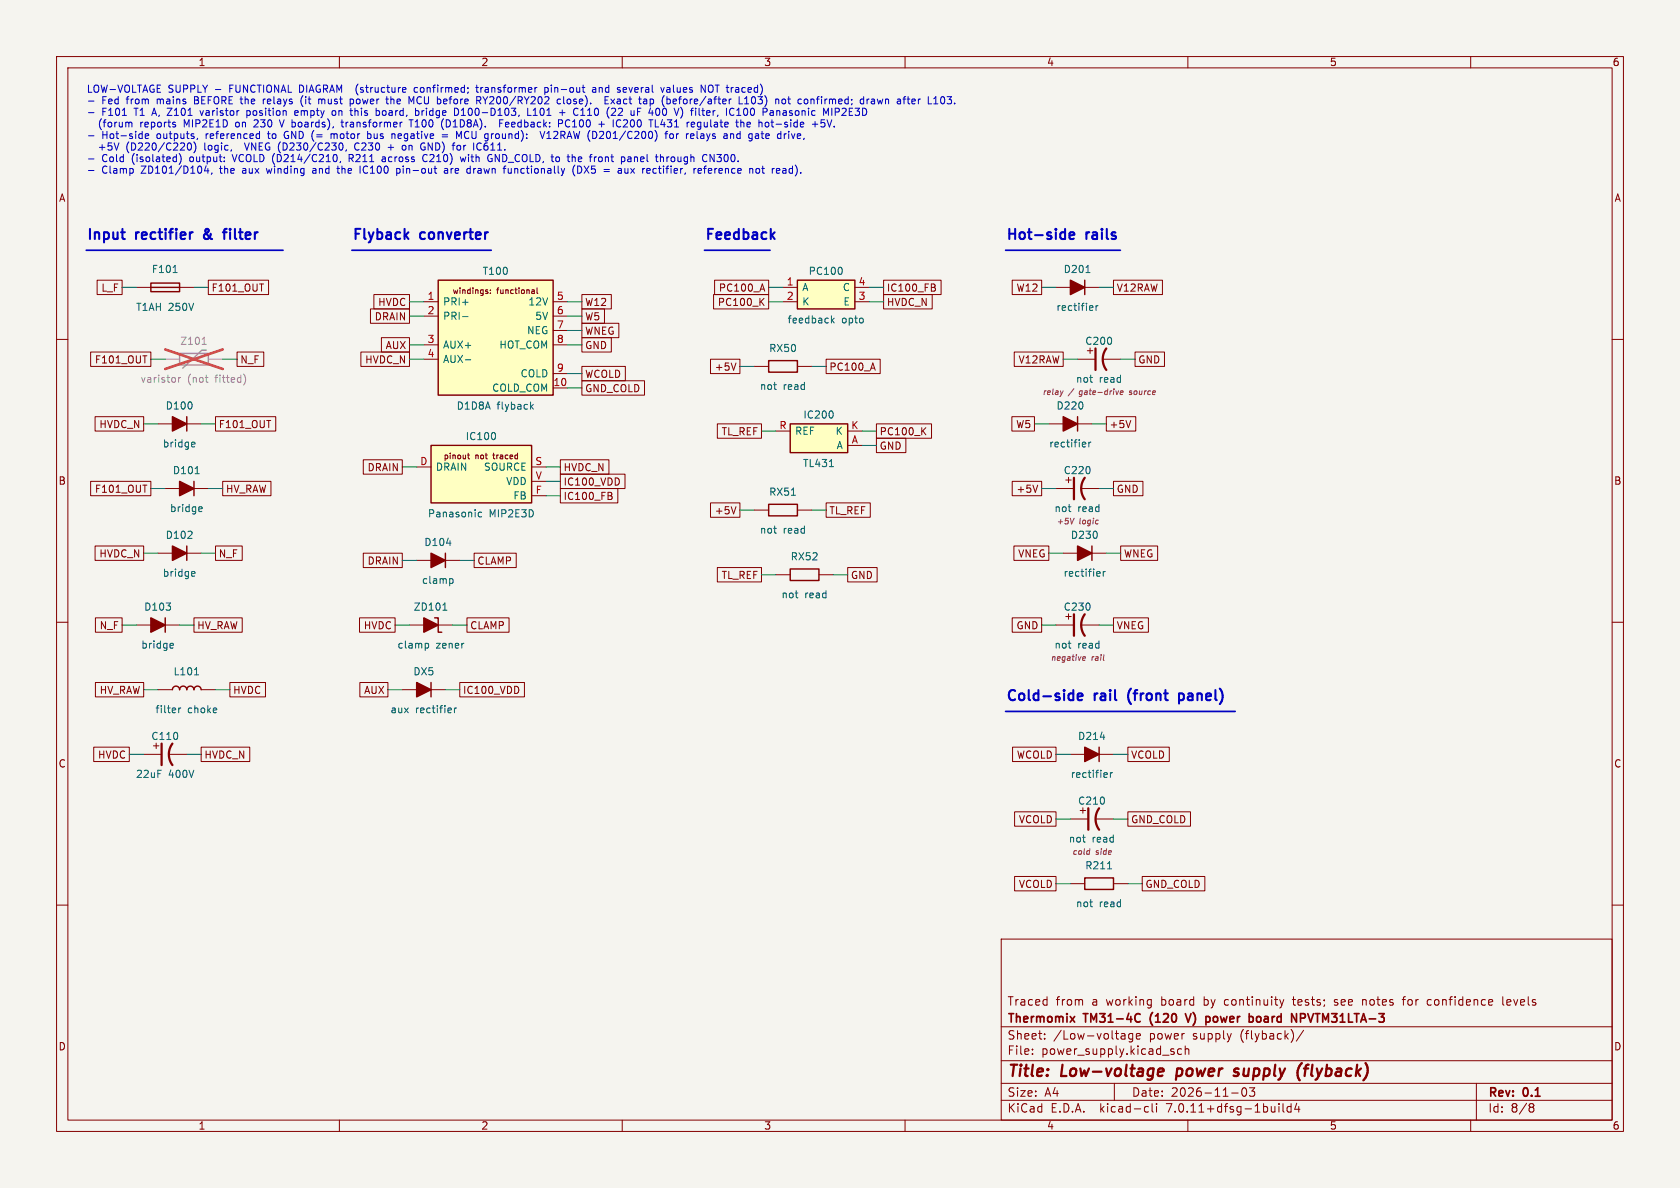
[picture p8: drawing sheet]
<svg xmlns="http://www.w3.org/2000/svg" width="297mm" height="210mm" viewBox="0 0 297 210" stroke-linecap="round" stroke-linejoin="round" font-family="sans-serif">
<path d="M0 0h297v210h-297z" fill="#f5f4ef" stroke="#f5f4ef" stroke-width=".18"/>
<g fill="none" stroke="#840000" stroke-width=".18">
<path d="M10 10h277v190h-277zM12 12h273v186h-273zM60 10v2M110 10v2M160 10v2M210 10v2M260 10v2M10 60h2M17.2 49.5h4.4v2.6h-4.4zM24.1 50.8h2.6M31.7 50.8h2.6M36.8 49.5h10.7v2.6h-10.7z"/>
<path d="M65.5 54.6h6.9v2.6h-6.9zM66.1 52.1h6.3v2.5h-6.3zM67.4 59.7h5v2.5h-5zM74.9 53.3h2.6M74.9 55.9h2.6M86 51.6h.2l.1 .2-.4 .1M86 51.2l.2 .1M86.7 51.8v.1M86.7 51.3v.1M94.1 51.2l.3 .1 .1 .6M94.5 51.8l-.4 .1M94.5 51.5h-.4"/>
<path d="M94.9 50.9v.9l.2 .1M97.8 53.3h2.5M97.8 55.9h2.5M97.8 58.4h2.5M102.9 54.6h4v2.6h-4zM102.9 52.1h5.2v2.5h-5.2zM102.9 57.1h6.5v2.6h-6.5zM102.9 59.7h5.2v2.5h-5.2zM126.1 52.1h9.8v2.5h-9.8zM126.3 49.5h9.6v2.6h-9.6zM134.5 53.3l.6 .7M134.8 50.2l.4 1.3"/>
<path d="M135.1 52.7l-.8 .8M138.4 50.8h2.6M138.4 53.3h2.6M151.1 50.8h2.6M151.1 53.3h2.6M156.2 52.1h8.6v2.5h-8.6zM156.2 49.5h10.2v2.6h-10.2zM165.1 50.8l.3 .2-.1 .3-.2 .2M165.2 50.3l.1 .1-.1 .3M178.9 49.5h5.2v2.6h-5.2zM186.7 50.8h2.5M191.8 50.8h2.5"/>
<path d="M196.8 49.5h8.7v2.6h-8.7zM285 60h2M16 62.2h10.7v2.6h-10.7zM16.8 73.7h8.6v2.5h-8.6zM27.9 74.9h2.6M33 74.9h2.6M38.1 73.7h10.6v2.5h-10.6zM41.9 62.2h4.7v2.6h-4.7zM63.8 62.2h8.6v2.6h-8.6zM74.9 63.5h2.6M74.9 61h2.6M97.8 68.6h2.5"/>
<path d="M97.8 61h2.5M97.8 66h2.5M102.9 64.8h7.7v2.5h-7.7zM102.9 67.3h11v2.6h-11zM125.6 63.5h5.2v2.5h-5.2zM126.8 74.9h7.8v2.6h-7.8zM130.1 64.2l-.4 1.2M133.3 64.8h2.6M137.2 76.2h2.5M141 64.8h2.5M146 63.5h9.6v2.5h-9.6zM149.9 78.7h2.5"/>
<path d="M149.9 76.2h2.5M154.3 64.2l.4 1.2M154.9 74.9h9.8v2.6h-9.8zM154.9 77.5h5.2v2.5h-5.2zM163.1 76.1l.6 .8M163.7 75.6l-.7 .7M178.9 73.7h4v2.5h-4zM179.3 62.2h8.7v2.6h-8.7zM185.4 74.9h2.6M190.5 63.5h3.2M190.5 74.9h2.5M194.9 63.5h3.2"/>
<path d="M195.6 73.7h5.2v2.5h-5.2zM199.9 74.3l-.4 1.3M200.7 62.2h5.2v2.6h-5.2zM16 85.1h10.7v2.5h-10.7zM16.8 96.5h8.6v2.6h-8.6zM27.9 97.8h2.6M29.2 86.4h2.5M33 97.8h2.6M34.3 86.4h2.5M38.1 96.5h4.7v2.6h-4.7zM39.4 85.1h8.5v2.5h-8.5zM64.2 81.3h6.9v2.5h-6.9z"/>
<path d="M64.2 97.8h6.9v2.5h-6.9zM73.7 99.1h2.5M73.7 82.6h2.5M78.7 99.1h2.6M82.6 80.4h.4M82.8 80.1v.9l.2 .1M83.8 97.8h7.5v2.5h-7.5zM94 82.6h2.5M94 87.6h2.5M94 85.1h2.5M99.1 81.3h8.6v2.5h-8.6zM99.1 83.8h11.4v2.6h-11.4z"/>
<path d="M99.1 86.4h10.1v2.5h-10.1zM107.9 87.6l.3 .3v.3l-.2 .1M108 87.1l.2 .2-.2 .3M125.6 88.9h5.2v2.5h-5.2zM130.1 89.6l-.4 1.2M133.3 90.2h2.6M141 90.2h2.5M146 88.9h7.9v2.5h-7.9zM178.9 85.1h5.2v2.5h-5.2zM179.2 96.5h6.2v2.6h-6.2zM183.5 85.8l-.5 1.2M186.7 86.4h3.2"/>
<path d="M188 97.8h2.5M191.1 86.4h3.2M193 97.8h2.6M196.8 85.1h5.3v2.5h-5.3zM198.1 96.5h6.6v2.6h-6.6zM10 110h2M16.9 109.2h4.7v2.6h-4.7zM24.1 110.5h2.6M29.2 110.5h2.5M34.3 109.2h8.5v2.6h-8.5zM63.6 109.2h6.2v2.6h-6.2zM72.4 110.5h2.5"/>
<path d="M77.5 110.5h2.5M82.5 109.2h7.5v2.6h-7.5zM126.8 100.3h7.8v2.6h-7.8zM137.2 101.6h2.5M144.8 101.6h2.5M149.9 100.3h5.2v2.6h-5.2zM178.9 109.2h5.2v2.6h-5.2zM186.7 110.5h3.2M191.1 110.5h3.2M196.8 109.2h6.2v2.6h-6.2zM285 110h2M16.6 132.1h6.3v2.5h-6.3z"/>
<path d="M16.9 120.6h8.5v2.6h-8.5zM25.4 133.4h3.2M27.9 121.9h2.6M29.8 133.4h3.2M35.6 132.1h8.6v2.5h-8.6zM35.6 121.9h2.5M40.6 120.6h6.3v2.6h-6.3zM63.6 120.6h5v2.6h-5zM71.1 121.9h2.6M76.2 121.9h2.5M81.3 120.6h11.4v2.6h-11.4zM179 132.1h7.7v2.5h-7.7z"/>
<path d="M189.2 133.4h2.6M194.3 133.4h2.5M199.4 132.1h7.3v2.5h-7.3zM10 160h2M179.4 154.9h7.3v2.6h-7.3zM179.4 143.5h7.3v2.6h-7.3zM189.2 156.2h2.6M189.2 144.8h3.2M193.7 144.8h3.1M196.8 156.2h2.6M199.4 143.5h11.1v2.6h-11.1zM201.9 154.9h11.1v2.6h-11.1z"/>
<path d="M285 160h2M177 166h108v32h-108zM226.2 176.7l.4 1M226.6 177.7l-.1 .4M227 176.7l-.4 1M228.5 176.7h.5M235.9 177.6l.4 .1M236.1 176.7l-.2 .2 .2 .3M240.9 176.7v1M241.3 176.7l-.4 .1M247.9 176.7h.6M248.5 176.2l-.4 .2v1.3"/>
<path d="M252.3 177.4l.3 .3 .4-.1M253 176.8l-.4-.1-.3 .3M265.7 176.2v1.3l.2 .2M266.6 176.7l-.2 .2v.6l.2 .2M267.1 177.1l-.7 .1M60 198v2M110 198v2M160 198v2M177 194.5h108M177 191.5h108M177 187.5h108M177 181.5h108"/>
<path d="M182.5 186.3v.1M182.5 185.5v.1M184.7 183.6v.1M184.7 182.8v.1M197 191.5v3M198.7 182.7l.2 .2v.8M198.9 183.6l-.5 .1M198.9 183.1h-.5M200.2 182.8l-.4-.1-.3 .3v.4l.2 .2h.5M200.2 182.7v1.2l-.2 .3-.4-.1M200.9 183.2l.7-.1-.1-.3-.4-.1-.2 .2 .1 .7h.5M202.6 195.6l.4 .1"/>
<path d="M203 196.5l-.4 .1M203.7 195.1v1.3l.2 .2M204.5 195.1v.1M204.5 195.6v1M207.4 185.9l.2 .2-.2 .3M207.4 185.4l.1 .1M208.9 185.5l-.4-.1-.3 .3v.4l.1 .2h.6M209.5 185.5l.2-.1 .4 .1 .1 .9M209.5 184.9v1.5M210 198v2M217.7 193.2h1.2M219.7 192.4a.81 .81 0 0 0 .3 1.4l.2-.1 .2-.5-.2-.8"/>
<path d="M221.8 192.3l-.5 .6 .4 .1v.7l-.2 .1h-.4l-.2-.1M226.1 195.1v.1M226.1 195.6v1M226.8 195.1v1.3l.2 .2M228.2 195.7l-.4-.1-.3 .3v.4l.2 .2h.5M228.2 195.1v1.5M229.2 195l-.3 1.1h.9M229.6 195.6v1M230.5 182.1l-1.3 2M260 198v2M261 191.5v6.5M270.6 195.1h.3l.3 .3-.3 .3"/>
<path d="M270.6 195.7h.3M270.9 195.7l.2 .2 .1 .4-.3 .3h-.3"/>
</g>
<g fill="none" stroke="#840000" stroke-width=".4">
<path d="M193.7 61.6v3.8M195.6 61.6a3.2 3.2 0 0 0 0 3.8M189.9 84.5v3.8M191.8 84.5a3.2 3.2 0 0 0 0 3.8M189.9 108.6v3.8M191.8 108.6a3.2 3.2 0 0 0 0 3.8M28.6 131.5v3.7M30.5 131.5a3.2 3.2 0 0 0 0 3.7M192.4 142.9v3.8M194.3 142.9a3.2 3.2 0 0 0 0 3.8M204.9 189l.6-.1 .1 .1 .1 .4-1 .1M205.5 190.1l-.6 .1"/>
<path d="M208.1 188.9l-.2 2M218.3 189.4l.4 .1 .3 .3-.2 .3-.5 .1M219 189a.5 .5 0 0 0-.8 .2M230.2 187.9l-.1 .1M230.5 188.9h.8M231.2 188.2l-.4 .3-.2 1.7"/>
</g>
<path d="M189.2 179.7l.8 1M190 179.7l-.8 1M200.9 179.3l.4-.1 .3 .1M209.6 179.2l.5 1.5 .5-1.5M213.6 179.7l.3 .3v.4l-.3 .3M220.8 179.2v1.5M222.8 179.8l-.4-.1-.3 .3v.4l.2 .2h.5M229.9 180l.7-.1 .2-.2-.1-.4-.2-.1h-.6v1.5M201.6 180.5l-.3 .2-.4-.1" fill="none" stroke="#840000" stroke-width=".3"/>
<path d="M187.9 69.1l-.3 .7M197.8 69.1l-.4 .7M198.1 69.4l.4-.1v-.2h-.3l-.1 .1v.5h.3M199.6 69.7l.1 .1M189.9 91.6l-.5 1M191.4 116.7h.4M191.4 116.2l.2-.1 .3 .1-.5 .2M192.7 150l-.2 1" fill="none" stroke="#840084" stroke-width=".18"/>
<g fill="none" stroke="#840000" stroke-width=".25">
<path d="M26.7 50h5v1.6h-5zM26.7 50.8h5M77.5 49.5h20.3v20.4h-20.3zM141 49.5h10.1v5.1h-10.1zM191.8 49.5v2.6M33 73.7v2.5M76.2 78.7h17.8v10.2h-17.8zM135.9 63.7h5.1v2.1h-5.1zM139.7 74.9h10.2v5.1h-10.2zM190.5 73.7v2.5M33 96.5v2.6M34.3 85.1v2.5"/>
<path d="M78.7 97.8v2.5M135.9 89.1h5.1v2.1h-5.1zM193 96.5v2.6M29.2 109.2v2.6M76.8 109.2h.7v2.6h.6M139.7 100.6h5.1v2h-5.1zM30.5 121.9a.64 .64 0 0 1 .6-.6 .64 .64 0 0 1 .6 .6 .64 .64 0 0 1 .7-.6 .64 .64 0 0 1 .6 .6 .64 .64 0 0 1 .7-.6 .64 .64 0 0 1 .6 .6 .64 .64 0 0 1 .6-.6 .64 .64 0 0 1 .7 .6M76.2 120.7v2.5M194.3 132.1v2.5M191.8 155.2h5v2h-5z"/>
</g>
<g fill="none" stroke="#006464" stroke-width=".18">
<path d="M30.6 48.2h.7M81.8 56h.9M147 55.8v1.3M147.1 56.6l.4 .5M147.5 56.2l-.5 .5M148.8 47.4l.1 .3-.1 .7M192 48.2h.7M193 54l.2 .3-.6 .2M193.2 54.8l-.2 .1M193.8 54v.9M194.1 54l-.3 .3M34 78.2h.4l.1 .3-.6 .1"/>
<path d="M34.4 78.9l-.4 .1M82.3 63.6h.9M87.5 76.6l.1 .3-.1 .7M93.9 71.8l.4 .5M94.3 71.5l-.5 .5M147.2 72.8l.1 .3-.1 .7M191.8 78.2l.2 .3-.7 .1M191.9 78.9l-.1 .1M192.5 78.2v.8M192.9 78.2l-.4 .2M34.5 83.7h.7M35.3 89.6l.4 .1v.2l-.6 .1"/>
<path d="M35.7 90.4h-.4M79 96h.7M85.2 90.6l-.4-.1-.3 .3 .2 .5h.5M139.9 87.5h.7M146.6 82.5h.8M30.2 113.7l.4 .1 .1 .2-.6 .1M30.6 114.5l-.4 .1M34 101l.4 .1 .1 .2-.6 .1M34.4 119.3h.7M34.4 101.8l-.4 .1M75.3 113.7h.2l.3 .3-.1 .4-.4 .2M78.3 107.9h.7"/>
<path d="M78.5 106.8l.1-.2v1.3M79.6 102.3h.3l.2 .2-.1 .5-.4 .1M194.3 101l.2 .3-.6 .1M194.4 101.8l-.1 .1M195 101v.9M195.4 101l-.4 .3M31.6 125.2v.8M32 125.2l-.4 .2M80.3 125.2v.8M80.7 125.2l-.4 .2M194.5 130.3h.8M195.6 136.6l.2 .3-.6 .1"/>
<path d="M195.7 137.4h-.1M196.3 136.6v.8M196.7 136.6l-.4 .2M195.8 153.6h.7"/>
</g>
<path d="M31.7 62.5h5.1v2h-5.1zM36.5 61.9h-.8l-3.4 3.2" fill="none" stroke="#9c9b98" stroke-width=".25"/>
<path d="M29.2 63.5h2.5M36.8 63.5h2.6" fill="none" stroke="#9c9b98" stroke-width=".18"/>
<path d="M36 59.8l.1-.2v1.3M31.6 66.7v.9M31.9 66.7l-.3 .3M35.7 60.9h.8M36.3 66.7h.5M36.6 67.6h.2M43.1 66.1a1.46 1.46 0 0 1 0 2" fill="none" stroke="#939391" stroke-width=".18"/>
<path d="M29.2 61.8l10.2 3.4M39.4 61.8l-10.2 3.4" fill="none" stroke="#eb3a3d" stroke-width=".46"/>
<g fill="#ffffc2" stroke="#ffffc2" stroke-width=".18">
<path d="M77.5 49.5h20.3v20.4h-20.3z"/>
<path d="M76.2 78.7h17.8v10.2h-17.8z"/>
<path d="M139.7 74.9h10.2v5.1h-10.2z"/>
<path d="M141 49.5h10.1v5.1h-10.1z"/>
</g>
<g fill="#840000" stroke="#840000" stroke-width=".25">
<path d="M190.5 96.5l2.5 1.3-2.5 1.3z"/>
<path d="M73.7 120.7l2.5 1.2-2.5 1.3z"/>
<path d="M74.9 109.2l2.6 1.3-2.6 1.3z"/>
<path d="M76.2 97.8l2.5 1.3-2.5 1.2z"/>
<path d="M188 73.7l2.5 1.2-2.5 1.3z"/>
<path d="M189.2 49.5l2.6 1.3-2.6 1.3z"/>
<path d="M30.5 73.7l2.5 1.2-2.5 1.3z"/>
<path d="M26.7 109.2l2.5 1.3-2.5 1.3z"/>
<path d="M191.8 132.1l2.5 1.3-2.5 1.2z"/>
<path d="M31.7 85.1l2.6 1.3-2.6 1.2z"/>
<path d="M30.5 96.5l2.5 1.3-2.5 1.3z"/>
</g>
<g fill="none" stroke="#0000c2" stroke-width=".36">
<path d="M15.9 40.5v1.8M21.6 40.5v1.5M28.2 40.5v1.5M29.3 40.5v.1M30.6 40.5h-.4l-.1 .2M31.2 40.5v.1M36.1 41.5v.6M36.3 40.7l.3-.2 .3 .2M39.4 41.1h.7M40.1 40.5h-.4l-.1 .2v1.6M40.7 40.5v.1M41.5 40.5v1.5"/>
<path d="M42.5 40.5v1.5M63.7 40.5h-.8v1.8M64.4 40.5v1.5M66.7 40.5v1.8M71.5 40.5v1.8M83.2 40.5v1.5M126.1 40.5h-.9v1.8M130.6 40.5v1.8M131.5 40.5v1.8M136.3 40.5v1.8M178.4 40.5v1.8M179.5 40.5v1.8"/>
<path d="M181.9 40.5v1.5M186.7 40.5v.1M188.3 40.5v1.8M189.1 41.7l.8-.2-.1-.4h-.5l-.2 .2v.9h.7M194.8 40.5v.1M195.7 40.5v1.5M179.5 122.1a.62 .62 0 0 0-1 .1M181.9 122v1.5M183.6 122v1.8M188.1 122v.1M189.7 122v1.8M190.5 123.2l.9-.2-.1-.3-.5-.1-.3 .2 .1 .9h.7"/>
<path d="M196.3 122v.1M197.1 122v1.5M199.9 121.7l-.3 .5M201.1 122l-.4 .1-.1 .1M206 122v1.5M208.4 122.7l.5-.1 .4 .3M208.4 122.6v1.8M209.3 123.4l-.4 .4-.5-.1M214.9 122v1.5M215.6 121.7l.4 .5"/>
</g>
<g fill="none" stroke="#0000c2" stroke-width=".18">
<path d="M15.6 17.9h1M15.6 19.9h1M35.4 19.6l.3 .8M38.1 15.8h.9M43.6 19.6v1.2M44 19.6h-.4M46.5 17.5v.9M46.9 17.5l-.4 .3M52.1 19.7l.1 .6h.5M52.5 19.6h.2M52.7 19.9l-.6 .1M53.3 17.3a1.48 1.48 0 0 0 .3 1.5"/>
<path d="M56.3 17.6l.4-.1 .2 .2M56.3 17.5v.9M56.9 17.7v.7M57.1 17.5l-.2 .2M58.8 19.7l.1-.1 .4 .1 .1 .5-.2 .1-.3 .1-.1-.1zM61.9 17.6l.4-.1 .2 .3-.1 .5h-.5M62 19.1v1.1M62.8 19.1v1.3M62.9 19.6l-.1 .1M63.3 14.9a1.46 1.46 0 0 0 0 1.9M67 19.7v.6l-.4 .1M67.7 19.7v.6"/>
<path d="M68.4 17.1v1.1M69.1 17.1v1.3M72.7 18l.5-.9v1.3M73.6 19.6h.2l.3 .2-.1 .5-.4 .1M73.8 15.5h-.3l-.3 .2 .1 .6h.5M74.6 19.6v.8M74.8 19.6l-.2 .2M81 19.3l.1 .4-.1 .4-.3 .3M81.8 19.3l-.2 .2M84.1 15.5h.5M84.3 15v1.1l.3 .2M84.6 17.8l.4 .6"/>
<path d="M84.9 17.1v.1M85 17.3l-.1 .4M85.4 17.1l.4 .7M85.8 17.8v.6M86.2 17.1l-.4 .7M93.3 19.1v1.3h.6M94.5 19.3l-.2 .2M94.6 19.1v1.3M96.3 15.5h.4l.2 .2-.1 .6h-.5M96.3 15.5v1.2M98.6 17.6v.6l.1 .2 .4-.1M98.9 19.9h1"/>
<path d="M99.6 17.1v1.1l.2 .2M100.3 17.6l-.1 .5 .3 .3M103 19.1v1.3M104.8 15.5h.5v.8M105.3 15.8h-.4l-.2 .2 .2 .3h.4M107 17.1v1.3h.6M107 17.7h.4M108 17.5l.7 .9M108.7 17.5l-.7 .9M109.4 19.2l-.1 .1M109.5 17.5l-.4 .1M109.6 17.9h-.3l-.2 .2v.2l.5 .1"/>
<path d="M110 19.7l-.7 .7h.7M110.6 15.5h-.3l-.1 .1v.7h.4M110.8 15.8l-.6 .1M114.9 17.6l.4-.1 .2 .3M114.9 17.5v1.3M115.5 18.1l-.2 .3-.4-.1M117.4 16.9v.1M117.4 15.5l-.3 .8M117.9 15.5h.5M118.5 15.8h-.5l-.2 .2 .2 .3h.5M119.1 17.6l.3-.1 .2 .3-.6 .1M119.1 18.3h.4"/>
<path d="M124 15l.7 1.3v-1.3M125.5 19.9l-.6 .1M125.8 15a.43 .43 0 0 0-.6 .5v.4a.43 .43 0 0 0 .6 .4M130.5 19.3l.1-.2v1.3M130.7 17.1v1.3h.6M131.6 18.4h.8M131.9 19.1a.68 .68 0 0 0-.5 .7 .68 .68 0 0 0 .5 .6M132 17.1v1.3M132.8 17.6l.1 .5 .2 .3 .3-.2 .2-.6M137.9 19.7v.7M138.6 19.9l-.2 .2 .2 .3M139.3 17.5h.4"/>
<path d="M139.4 17.1v1.1l.3 .2M143.7 17.5l.2 .2v.7M144.3 17.5h.5M148.4 19.6l-.3 .2h-.4M149.5 19.7l-.7 .7h.8M154.1 17.6h.5v.8M154.6 17.8l-.4 .1-.2 .2 .2 .3 .4-.1M155.1 17.5l.2 .9 .3-.6 .2 .6M161.4 17.5l.4 .1v.2l-.6 .1M161.8 18.3l-.4 .1M162.4 17.5v.9M162.4 17.6v.2"/>
<path d="M167.4 18.2l.2 .2 .5-.1M167.4 17.1h.8l-.4 .5h.3M15.6 24h1M15.6 28.1h1M15.6 30.1h1M21.6 20.4h.8M23.1 21.6l.2 .2v.6M25.1 23.2v1.3M25.1 24.4l-.1 .1M25.7 23.8v.6h.5M26.3 23.8v.1l-.6 .2M31.2 27.3v1.3"/>
<path d="M31.2 28.5l-.1 .1M32 27.7v.8l-.3 .6M33.8 25.7l-.1 .7-.2 .1-.3-.1M34.5 25.4a1.48 1.48 0 0 1-.2 1.6M34.9 24.4l-.1 .3M36.4 29.3l-.3 .9h.8M36.7 29.8v.8M37.5 30.6l-.1 .2M39.7 28.5v.1M41 27.3l.5 1.3M41.8 21.7l-.2 .1 .2 .6M43.2 25.3l.4 1.2"/>
<path d="M43.6 20.3l.4 .1M45.5 23.6l.4 .1M45.6 21.7l-.7 .7h.7M45.9 24.4l-.4 .1M45.9 23.2v1.3M47.1 29.8l.2 .8M49.4 21.2l.4 1.2 .4-1.2M50.2 23.8l.3 .6M55.7 30.1h-.3l-.1 .2v.3h.4M58.5 23.6v.9M59.5 29.8h.5M59.6 27.8l-.1 .7-.3 .1"/>
<path d="M59.7 29.4v1l.3 .2M60.2 28.5l-.1 .3M60.3 21.6h.5M60.5 21.2v1.1l.3 .1M61.2 21.6v.8M61.2 26.5l-.1 .2M61.3 21.7l-.1 .1M61.7 28h.5M62 28l.5 .6M62.2 27.3h-.5v1.3M62.8 25.4a.59 .59 0 0 0-.1 .8 .59 .59 0 0 0 .8 .2M64.3 29.5l-.1 .6 .2 .5"/>
<path d="M65 23.7l.4-.1 .2 .3-.1 .5h-.5M65 23.2v1.3M67.6 27.8h.5M68.1 28l-.4 .1-.2 .2 .2 .3 .4-.1M68.6 26.1h1M69.1 25.6v.9M69.5 23.6l.3 .2v.7M70.1 29.8h.4l.2 .2-.1 .6h-.5M71.7 25.8l.1 .5-.3 .2M72.7 21.2v1.2M73.4 22.4h.7M73.6 21.4l-.1 .1"/>
<path d="M74.8 27.5a.59 .59 0 0 0-.1 .8 .59 .59 0 0 0 .8 .2M75.2 27.3l.3 .1M75.7 26.5v-1.2l.7 1.2M78.2 23.8h.9M78.2 24.2h.9M78.9 21.2v1.2l.6-.1M79.1 30.1h-.4l-.2 .2 .2 .3h.4M79.1 30v.6M80.7 24.5v-1.3l.4 .9 .5-.9v1.3M81.2 25.7l.2 .2v.4l-.2 .2M81.4 27.7l.2 .9 .3-.6 .2 .6 .2-.9M81.6 20.4h.7"/>
<path d="M83.1 29.4v1.2M83.7 29.8v.8M84 29.8l-.3 .2M85.1 26.4l-.3 .1M86.8 28h.2v.5l-.2 .1-.3-.1M88.3 21.8h.5M88.3 21.2v1.2M89.4 21.7v.7h.5M89.8 29.8l.1 .8h.3l.2-.1M89.9 21.7l.1 .2-.6 .1M90.4 29.8v.8M94.3 20.4h.7"/>
<path d="M95.5 23.2l.4 1.3 .4-1.3M96.7 24.5h.7M96.9 23.4l-.2 .2M97 23.2v1.3M99.5 21.4l-.1 .3-.2 .1M100.7 21.3a.6 .6 0 0 0-.8 .4 .6 .6 0 0 0 .6 .7l.2-.1M101.3 29.7v.9l.3 .5M101.3 27.7l.4 .2v.7M101.6 29.2l-.2 .3M102.1 29.4v1.2a.66 .66 0 0 0 .7-.3 .66 .66 0 0 0-.1-.8M102.7 20.4h.7M106.1 27.7l-.3 .3v.3l.3 .3"/>
<path d="M108.4 21.2v1.2M109.7 21.2h-.3l-.3 .2M110.9 21.7l-.7 .7h.8M111 30.5l-.4 .1M111 29.8v.8M111 27.8h.5l.1 .8M111.6 28l-.5 .1-.1 .2 .1 .3 .5-.1M115.5 29.9v.6l.2 .1h.3M117.1 21.1l-.3 .9h.8M117.1 27.7l.2 .2v.7M117.2 20.3l.3 .1M117.5 23.6h.5"/>
<path d="M117.7 23.4v1.1M117.9 27.7v.9M118.1 27.7l-.2 .3M118.5 23.8l.1-.2 .4 .2 .1 .4-.2 .2-.3 .1-.1-.1zM119.6 23.6v.9M120 23.6l-.4 .3M123.2 24.3l.2 .2M123.3 21.7v.6l.2 .1h.4M123.4 30l.1 .6h.5M123.9 21.6v1l-.2 .3-.4-.1M124 30v.1l-.6 .1M124 23.6l-.1 .1"/>
<path d="M124 24l-.2 .2 .2 .3M124.6 29.5v1.1M125 20.3l.3 .1M125.3 29.8v.8M125.8 30.1l-.6 .1M126.3 27.3v1.3l-.8-1.3v1.3M129.7 23.8v.7M130.2 20.4h.8M130.3 23.8v.6l.4 .1M132.1 22l.6-.1-.1-.2-.4-.1-.1 .2v.6h.5M133.8 29.8h.3l.2 .2-.1 .6h-.4M134.5 23.6h.5"/>
<path d="M134.7 29.8h.4M134.7 24.3l.3 .2M134.8 29.4v1l.3 .2M136.3 21.6h.5M136.7 22.4h.1M137.2 22h1M138.8 29.8l.2 .2v.6M139 30.6h-.2M139 30.1h-.2M139.6 29.9v.6M139.9 23.6l.3 .9 .3-.9M145.2 21.2l-.1 .6 .2-.1h.4l.1 .5-.2 .2-.5-.1"/>
<path d="M146.2 21.2l.4 1.2 .5-1.2"/>
</g>
<path d="M15.2 44.2h34.8M62.2 44.2h24.6M124.5 44.2h11.6M177.8 44.2h20.3M177.8 125.8h40.6" fill="none" stroke="#0000c2" stroke-width=".3"/>
<g fill="none" stroke="#009600" stroke-width=".18">
<path d="M21.6 50.8h2.5M34.3 50.8h2.5M72.4 53.3h2.5M72.4 55.9h2.5M100.3 58.4h2.6M100.3 53.3h2.6M100.3 55.9h2.6M135.9 50.8h2.5M135.9 53.3h2.5M153.7 50.8h2.5M153.7 53.3h2.5M184.1 50.8h2.6"/>
<path d="M194.3 50.8h2.5M25.4 74.9h2.5M26.7 63.5h2.5M35.6 74.9h2.5M39.4 63.5h2.5M72.4 61h2.5M72.4 63.5h2.5M100.3 61h2.6M100.3 66h2.6M100.3 68.6h2.6M130.8 64.8h2.5M134.6 76.2h2.6"/>
<path d="M143.5 64.8h2.5M152.4 76.2h2.5M152.4 78.7h2.5M182.9 74.9h2.5M188 63.5h2.5M193 74.9h2.6M198.1 63.5h2.6M25.4 97.8h2.5M26.7 86.4h2.5M35.6 97.8h2.5M36.8 86.4h2.6M71.1 99.1h2.6"/>
<path d="M71.1 82.6h2.6M81.3 99.1h2.5M96.5 82.6h2.6M96.5 87.6h2.6M96.5 85.1h2.6M130.8 90.2h2.5M143.5 90.2h2.5M184.1 86.4h2.6M185.4 97.8h2.6M194.3 86.4h2.5M195.6 97.8h2.5M21.6 110.5h2.5"/>
<path d="M31.7 110.5h2.6M69.8 110.5h2.6M80 110.5h2.5M134.6 101.6h2.6M147.3 101.6h2.6M184.1 110.5h2.6M194.3 110.5h2.5M22.9 133.4h2.5M25.4 121.9h2.5M33 133.4h2.6M38.1 121.9h2.5M68.6 121.9h2.5"/>
<path d="M78.7 121.9h2.6M186.7 133.4h2.5M196.8 133.4h2.6M186.7 156.2h2.5M186.7 144.8h2.5M196.8 144.8h2.6M199.4 156.2h2.5"/>
</g>
<g font-size="2.8" fill="#840000">
<text x="178" y="190.9">Title:</text>
<text x="187.7" y="190.9">Low-voltage</text>
<text x="208.8" y="190.9">power</text>
<text x="219.8" y="190.9">supply</text>
<text x="231.8" y="190.9">(flyback)</text>
</g>
<g font-size="2.5" fill="#0000c2">
<text x="15.2" y="43.3">Input</text>
<text x="24.1" y="43.3">rectifier</text>
<text x="36.8" y="43.3">&amp;</text>
<text x="41.1" y="43.3">filter</text>
<text x="62.2" y="43.3">Flyback</text>
<text x="74.4" y="43.3">converter</text>
<text x="124.5" y="43.3">Feedback</text>
<text x="177.8" y="43.3">Hot-side</text>
<text x="192.1" y="43.3">rails</text>
<text x="177.8" y="124.8">Cold-side</text>
<text x="193.6" y="124.8">rail</text>
<text x="200.2" y="124.8">(front</text>
<text x="209.9" y="124.8">panel)</text>
</g>
<g font-size="2.1" fill="#840000">
<text x="178" y="178">Traced</text>
<text x="186.7" y="178">from</text>
<text x="193.1" y="178">a</text>
<text x="195.8" y="178">working</text>
<text x="205.6" y="178">board</text>
<text x="213.2" y="178">by</text>
<text x="217" y="178">continuity</text>
<text x="229.3" y="178">tests;</text>
<text x="236.8" y="178">see</text>
<text x="241.8" y="178">notes</text>
<text x="249.2" y="178">for</text>
<text x="253.7" y="178">confidence</text>
<text x="267.1" y="178">levels</text>
<text x="178" y="184">Sheet:</text>
<text x="178" y="181.2">Thermomix</text>
<text x="186.2" y="184">/Low-voltage</text>
<text x="191.7" y="181.2">TM31-4C</text>
<text x="203.2" y="184">power</text>
<text x="204" y="181.2">(120</text>
<text x="211" y="181.2">V)</text>
<text x="211" y="184">supply</text>
<text x="215" y="181.2">power</text>
<text x="219.6" y="184">(flyback)/</text>
<text x="223.3" y="181.2">board</text>
<text x="231.4" y="181.2">NPVTM31LTA-3</text>
<text x="178" y="186.7">File:</text>
<text x="184.1" y="186.7">power_supply.kicad_sch</text>
<text x="178" y="196.9">KiCad</text>
<text x="178" y="194.1">Size:</text>
<text x="184.7" y="194.1">A4</text>
<text x="185.7" y="196.9">E.D.A.</text>
<text x="194.6" y="196.9">kicad-cli</text>
<text x="200" y="194.1">Date:</text>
<text x="206.5" y="196.9">7.0.11+dfsg-1build4</text>
<text x="207" y="194.1">2026-11-03</text>
<text x="263" y="194.3">Rev:</text>
<text x="263" y="196.9">Id:</text>
<text x="267.1" y="196.9">8/8</text>
<text x="269.4" y="194.3">0.1</text>
</g>
<g font-size="1.8" fill="#840000">
<text x="35" y="11.9">1</text>
<text x="85" y="11.9">2</text>
<text x="135" y="11.9">3</text>
<text x="185" y="11.9">4</text>
<text x="235" y="11.9">5</text>
<text x="285" y="11.9">6</text>
<text x="10.3" y="35.9">A</text>
<text x="285.3" y="35.9">A</text>
<text x="17.8" y="51.8">L_F</text>
<text x="37.3" y="51.8">F101_OUT</text>
<text x="127" y="51.8">PC100_A</text>
<text x="156.7" y="51.8">IC100_FB</text>
<text x="179.6" y="51.8">W12</text>
<text x="197.3" y="51.8">V12RAW</text>
<text x="66.1" y="56.8">DRAIN</text>
<text x="66.8" y="54.3">HVDC</text>
<text x="103.3" y="56.8">W5</text>
<text x="103.3" y="54.3">W12</text>
<text x="103.3" y="59.4">WNEG</text>
<text x="126.8" y="54.3">PC100_K</text>
<text x="156.7" y="54.3">HVDC_N</text>
<text x="16.7" y="64.5">F101_OUT</text>
<text x="42.4" y="64.5">N_F</text>
<text x="64.5" y="64.5">HVDC_N</text>
<text x="68.1" y="61.9">AUX</text>
<text x="103.3" y="61.9">GND</text>
<text x="126.3" y="65.7">+5V</text>
<text x="146.5" y="65.7">PC100_A</text>
<text x="180" y="64.5">V12RAW</text>
<text x="191.8" y="62.8">+</text>
<text x="201.1" y="64.5">GND</text>
<text x="103.3" y="67">WCOLD</text>
<text x="103.3" y="69.5">GND_COLD</text>
<text x="17.5" y="75.9">HVDC_N</text>
<text x="38.6" y="75.9">F101_OUT</text>
<text x="127.5" y="77.2">TL_REF</text>
<text x="155.4" y="77.2">PC100_K</text>
<text x="179.5" y="75.9">W5</text>
<text x="196.1" y="75.9">+5V</text>
<text x="64.9" y="83.5">DRAIN</text>
<text x="99.5" y="83.5">HVDC_N</text>
<text x="155.4" y="79.7">GND</text>
<text x="10.3" y="85.9">B</text>
<text x="16.7" y="87.3">F101_OUT</text>
<text x="39.8" y="87.3">HV_RAW</text>
<text x="99.5" y="86">IC100_VDD</text>
<text x="99.5" y="88.6">IC100_FB</text>
<text x="179.6" y="87.3">+5V</text>
<text x="188" y="85.6">+</text>
<text x="197.3" y="87.3">GND</text>
<text x="285.3" y="85.9">B</text>
<text x="126.3" y="91.1">+5V</text>
<text x="146.5" y="91.1">TL_REF</text>
<text x="17.5" y="98.7">HVDC_N</text>
<text x="38.6" y="98.7">N_F</text>
<text x="64.9" y="100">DRAIN</text>
<text x="84.3" y="100">CLAMP</text>
<text x="179.9" y="98.7">VNEG</text>
<text x="198.6" y="98.7">WNEG</text>
<text x="127.5" y="102.6">TL_REF</text>
<text x="150.3" y="102.6">GND</text>
<text x="17.5" y="111.4">N_F</text>
<text x="34.8" y="111.4">HV_RAW</text>
<text x="64.2" y="111.4">HVDC</text>
<text x="83" y="111.4">CLAMP</text>
<text x="179.6" y="111.4">GND</text>
<text x="188" y="109.8">+</text>
<text x="197.3" y="111.4">VNEG</text>
<text x="17.5" y="122.9">HV_RAW</text>
<text x="41.1" y="122.9">HVDC</text>
<text x="64.3" y="122.9">AUX</text>
<text x="81.8" y="122.9">IC100_VDD</text>
<text x="10.3" y="135.9">C</text>
<text x="17.2" y="134.3">HVDC</text>
<text x="26.7" y="132.6">+</text>
<text x="36" y="134.3">HVDC_N</text>
<text x="179.7" y="134.3">WCOLD</text>
<text x="199.9" y="134.3">VCOLD</text>
<text x="285.3" y="135.9">C</text>
<text x="180" y="145.7">VCOLD</text>
<text x="190.5" y="144.1">+</text>
<text x="199.9" y="145.7">GND_COLD</text>
<text x="180" y="157.2">VCOLD</text>
<text x="202.4" y="157.2">GND_COLD</text>
<text x="10.3" y="185.9">D</text>
<text x="285.3" y="185.9">D</text>
<text x="35" y="199.9">1</text>
<text x="85" y="199.9">2</text>
<text x="135" y="199.9">3</text>
<text x="185" y="199.9">4</text>
<text x="235" y="199.9">5</text>
<text x="285" y="199.9">6</text>
</g>
<g font-size="1.8" fill="#0000c2">
<text x="15.2" y="16.7">LOW-VOLTAGE</text>
<text x="29.7" y="16.7">SUPPLY</text>
<text x="40.8" y="16.7">FUNCTIONAL</text>
<text x="53.4" y="16.7">DIAGRAM</text>
<text x="63.8" y="16.7">(structure</text>
<text x="74.3" y="16.7">confirmed;</text>
<text x="85.5" y="16.7">transformer</text>
<text x="97.7" y="16.7">pin-out</text>
<text x="106.4" y="16.7">and</text>
<text x="111" y="16.7">several</text>
<text x="119" y="16.7">values</text>
<text x="126.2" y="16.7">NOT traced)</text>
<text x="17.6" y="22.9">(forum</text>
<text x="18" y="18.8">Fed</text>
<text x="18" y="20.8">F101</text>
<text x="22.5" y="18.8">from</text>
<text x="23.9" y="20.8">T1</text>
<text x="25.1" y="22.9">reports</text>
<text x="27.2" y="20.8">A, Z101</text>
<text x="28" y="18.8">mains</text>
<text x="33" y="22.9">MIP2E1D</text>
<text x="34.8" y="18.8">BEFORE the</text>
<text x="36.1" y="20.8">varistor</text>
<text x="42.3" y="22.9">on</text>
<text x="44.5" y="20.8">position</text>
<text x="45.8" y="22.9">230</text>
<text x="47.4" y="18.8">relays</text>
<text x="50.6" y="22.9">V boards),</text>
<text x="53.2" y="20.8">empty</text>
<text x="54.2" y="18.8">(it</text>
<text x="57.6" y="18.8">must</text>
<text x="60" y="20.8">on</text>
<text x="61.9" y="22.9">transformer</text>
<text x="63.3" y="18.8">power</text>
<text x="63.5" y="20.8">this</text>
<text x="68.1" y="20.8">board,</text>
<text x="70" y="18.8">the</text>
<text x="74.1" y="22.9">T100</text>
<text x="74.1" y="18.8">MCU before</text>
<text x="75.3" y="20.8">bridge</text>
<text x="79.9" y="22.9">(D1D8A).</text>
<text x="82.4" y="20.8">D100-D103,</text>
<text x="86.5" y="18.8">RY200/RY202</text>
<text x="90.6" y="22.9">Feedback:</text>
<text x="95.5" y="20.8">L101</text>
<text x="101" y="18.8">close).</text>
<text x="101.2" y="22.9">PC100</text>
<text x="101.4" y="20.8">+</text>
<text x="104.1" y="20.8">C110</text>
<text x="108.5" y="22.9">+</text>
<text x="109.8" y="18.8">Exact</text>
<text x="110.2" y="20.8">(22</text>
<text x="111.3" y="22.9">IC200</text>
<text x="114.6" y="20.8">uF</text>
<text x="116.1" y="18.8">tap</text>
<text x="117.9" y="22.9">TL431</text>
<text x="118" y="20.8">400</text>
<text x="120.3" y="18.8">(before/after</text>
<text x="122.8" y="20.8">V)</text>
<text x="124.7" y="22.9">regulate</text>
<text x="125.9" y="20.8">filter,</text>
<text x="132.3" y="20.8">IC100</text>
<text x="133.7" y="22.9">the</text>
<text x="134.1" y="18.8">L103)</text>
<text x="137.8" y="22.9">hot-side</text>
<text x="139" y="20.8">Panasonic</text>
<text x="140.8" y="18.8">not</text>
<text x="145" y="18.8">confirmed;</text>
<text x="147.5" y="22.9">+5V.</text>
<text x="149.9" y="20.8">MIP2E3D</text>
<text x="156.2" y="18.8">drawn</text>
<text x="162.9" y="18.8">after</text>
<text x="168.6" y="18.8">L103.</text>
<text x="17.6" y="26.9">+5V</text>
<text x="18" y="24.9">Hot-side</text>
<text x="18" y="29">Cold</text>
<text x="22.6" y="26.9">(D220/C220)</text>
<text x="23.4" y="29">(isolated)</text>
<text x="27.8" y="24.9">outputs,</text>
<text x="33.8" y="29">output:</text>
<text x="36.6" y="26.9">logic,</text>
<text x="36.7" y="24.9">referenced</text>
<text x="41.6" y="29">VCOLD (D214/C210,</text>
<text x="44.2" y="26.9">VNEG (D230/C230,</text>
<text x="47.9" y="24.9">to</text>
<text x="50.9" y="24.9">GND (=</text>
<text x="59.5" y="24.9">motor</text>
<text x="62.5" y="29">R211</text>
<text x="64" y="26.9">C230</text>
<text x="66.2" y="24.9">bus</text>
<text x="68.6" y="29">across</text>
<text x="70" y="26.9">+</text>
<text x="70.7" y="24.9">negative</text>
<text x="72.8" y="26.9">on</text>
<text x="76" y="29">C210)</text>
<text x="76.3" y="26.9">GND)</text>
<text x="79.8" y="24.9">=</text>
<text x="82.1" y="26.9">for</text>
<text x="82.5" y="24.9">MCU ground):</text>
<text x="82.9" y="29">with</text>
<text x="86" y="26.9">IC611.</text>
<text x="87.9" y="29">GND_COLD, to</text>
<text x="98.1" y="24.9">V12RAW (D201/C200)</text>
<text x="102.5" y="29">the</text>
<text x="106.6" y="29">front</text>
<text x="112.3" y="29">panel</text>
<text x="118.7" y="29">through</text>
<text x="120.6" y="24.9">for</text>
<text x="124.4" y="24.9">relays</text>
<text x="127.1" y="29">CN300.</text>
<text x="131.3" y="24.9">and</text>
<text x="135.9" y="24.9">gate</text>
<text x="141.2" y="24.9">drive,</text>
<text x="18" y="31">Clamp</text>
<text x="25.1" y="31">ZD101/D104,</text>
<text x="39.2" y="31">the</text>
<text x="43.3" y="31">aux</text>
<text x="47.8" y="31">winding</text>
<text x="56.1" y="31">and</text>
<text x="60.7" y="31">the</text>
<text x="64.9" y="31">IC100</text>
<text x="71.6" y="31">pin-out</text>
<text x="80.2" y="31">are</text>
<text x="84.4" y="31">drawn</text>
<text x="91.2" y="31">functionally</text>
<text x="103.5" y="31">(DX5</text>
<text x="109.2" y="31">=</text>
<text x="112" y="31">aux</text>
<text x="116.5" y="31">rectifier,</text>
<text x="125.7" y="31">reference</text>
<text x="135.8" y="31">not</text>
<text x="140" y="31">read).</text>
</g>
<g font-size="1.8" fill="#006464">
<text x="26.7" y="48.5">F101</text>
<text x="85.2" y="48.8">T100</text>
<text x="141.7" y="51.7">A</text>
<text x="142.9" y="48.8">PC100</text>
<text x="148.9" y="51.7">C</text>
<text x="187.9" y="48.5">D201</text>
<text x="24" y="55.2">T1AH</text>
<text x="29.7" y="55.2">250V</text>
<text x="78.2" y="54.2">PRI+</text>
<text x="78.2" y="56.7">PRI-</text>
<text x="93.1" y="59.3">NEG</text>
<text x="93.3" y="54.2">12V</text>
<text x="94.5" y="56.7">5V</text>
<text x="139.1" y="57.4">feedback</text>
<text x="141.7" y="54.2">K</text>
<text x="148.8" y="57.4">opto</text>
<text x="149" y="54.2">E</text>
<text x="186.6" y="55.2">rectifier</text>
<text x="78.2" y="61.8">AUX+</text>
<text x="78.2" y="64.4">AUX-</text>
<text x="88.2" y="61.8">HOT_COM</text>
<text x="135.9" y="62.4">RX50</text>
<text x="191.8" y="61.2">C200</text>
<text x="86.9" y="69.4">COLD_COM</text>
<text x="91.9" y="66.9">COLD</text>
<text x="134.2" y="69.1">not</text>
<text x="138.4" y="69.1">read</text>
<text x="190.1" y="67.9">not</text>
<text x="194.3" y="67.9">read</text>
<text x="29.2" y="72.6">D100</text>
<text x="80.6" y="72.6">D1D8A</text>
<text x="87.9" y="72.6">flyback</text>
<text x="140.5" y="77.1">REF</text>
<text x="141.9" y="74.2">IC200</text>
<text x="147.6" y="77.1">K</text>
<text x="186.7" y="72.6">D220</text>
<text x="28.7" y="79.3">bridge</text>
<text x="77" y="83.4">DRAIN</text>
<text x="82.2" y="78">IC100</text>
<text x="85.5" y="83.4">SOURCE</text>
<text x="141.9" y="82.8">TL431</text>
<text x="147.8" y="79.6">A</text>
<text x="185.4" y="79.3">rectifier</text>
<text x="30.5" y="84">D101</text>
<text x="89.4" y="86">VDD</text>
<text x="90.7" y="88.5">FB</text>
<text x="135.9" y="87.8">RX51</text>
<text x="187.9" y="84">C220</text>
<text x="29.2" y="95.5">D102</text>
<text x="30" y="90.7">bridge</text>
<text x="75.6" y="91.7">Panasonic</text>
<text x="86.5" y="91.7">MIP2E3D</text>
<text x="134.2" y="94.5">not</text>
<text x="138.4" y="94.5">read</text>
<text x="186.3" y="90.7">not</text>
<text x="189.2" y="95.5">D230</text>
<text x="190.5" y="90.7">read</text>
<text x="74.9" y="96.7">D104</text>
<text x="139.7" y="99.3">RX52</text>
<text x="28.7" y="102.2">bridge</text>
<text x="74.5" y="103.4">clamp</text>
<text x="138.1" y="106">not</text>
<text x="142.3" y="106">read</text>
<text x="187.9" y="102.2">rectifier</text>
<text x="25.4" y="108.2">D103</text>
<text x="73" y="108.2">ZD101</text>
<text x="187.9" y="108.2">C230</text>
<text x="24.9" y="114.9">bridge</text>
<text x="30.6" y="119.6">L101</text>
<text x="70.2" y="114.9">clamp</text>
<text x="73" y="119.6">DX5</text>
<text x="77.1" y="114.9">zener</text>
<text x="186.3" y="114.9">not</text>
<text x="190.5" y="114.9">read</text>
<text x="26.7" y="131">C110</text>
<text x="27.4" y="126.3">filter</text>
<text x="33.2" y="126.3">choke</text>
<text x="68.9" y="126.3">aux</text>
<text x="73.4" y="126.3">rectifier</text>
<text x="190.5" y="131">D214</text>
<text x="23.9" y="137.7">22uF</text>
<text x="29.8" y="137.7">400V</text>
<text x="189.2" y="137.7">rectifier</text>
<text x="190.5" y="142.4">C210</text>
<text x="188.9" y="149.1">not</text>
<text x="193.1" y="149.1">read</text>
<text x="191.8" y="153.9">R211</text>
<text x="190.1" y="160.6">not</text>
<text x="194.3" y="160.6">read</text>
</g>
<g font-size="1.8" fill="#a90000">
<text x="75.5" y="53.1">1</text>
<text x="98.4" y="53.1">5</text>
<text x="139" y="50.5">1</text>
<text x="139" y="53.1">2</text>
<text x="151.7" y="53.1">3</text>
<text x="151.7" y="50.5">4</text>
<text x="75.5" y="55.6">2</text>
<text x="98.4" y="55.6">6</text>
<text x="98.4" y="58.2">7</text>
<text x="75.5" y="60.7">3</text>
<text x="75.5" y="63.2">4</text>
<text x="98.4" y="60.7">8</text>
<text x="98.4" y="65.8">9</text>
<text x="97.7" y="68.3">10</text>
<text x="137.7" y="75.9">R</text>
<text x="150.4" y="75.9">K</text>
<text x="74.2" y="82.3">D</text>
<text x="94.5" y="82.3">S</text>
<text x="150.5" y="78.5">A</text>
<text x="94.6" y="87.4">F</text>
<text x="94.6" y="84.8">V</text>
</g>
<g font-size="1.8" fill="#939391">
<text x="31.8" y="61.2">Z101</text>
<text x="24.8" y="67.9">varistor</text>
<text x="33.1" y="67.9">(not</text>
<text x="38.2" y="67.9">fitted)</text>
</g>
<g font-size="1.4" fill="#840000">
<text x="79.9" y="52.1">windings:</text>
<text x="87.8" y="52.1">functional</text>
<text x="84" y="81.3">not</text>
<text x="87.3" y="81.3">traced</text>
</g>
<g font-size="1.4" fill="#840084">
<text x="184.2" y="70">relay</text>
<text x="188.9" y="70">/</text>
<text x="191" y="70">gate-drive</text>
<text x="200.1" y="70">source</text>
<text x="186.7" y="92.9">+5V</text>
<text x="190.8" y="92.9">logic</text>
<text x="185.7" y="117">negative</text>
<text x="192.9" y="117">rail</text>
<text x="189.5" y="151.3">cold</text>
<text x="193.7" y="151.3">side</text>
</g>
<text font-size="1.4" fill="#006464" x="78.4" y="81.3">pinout</text>
</svg>
